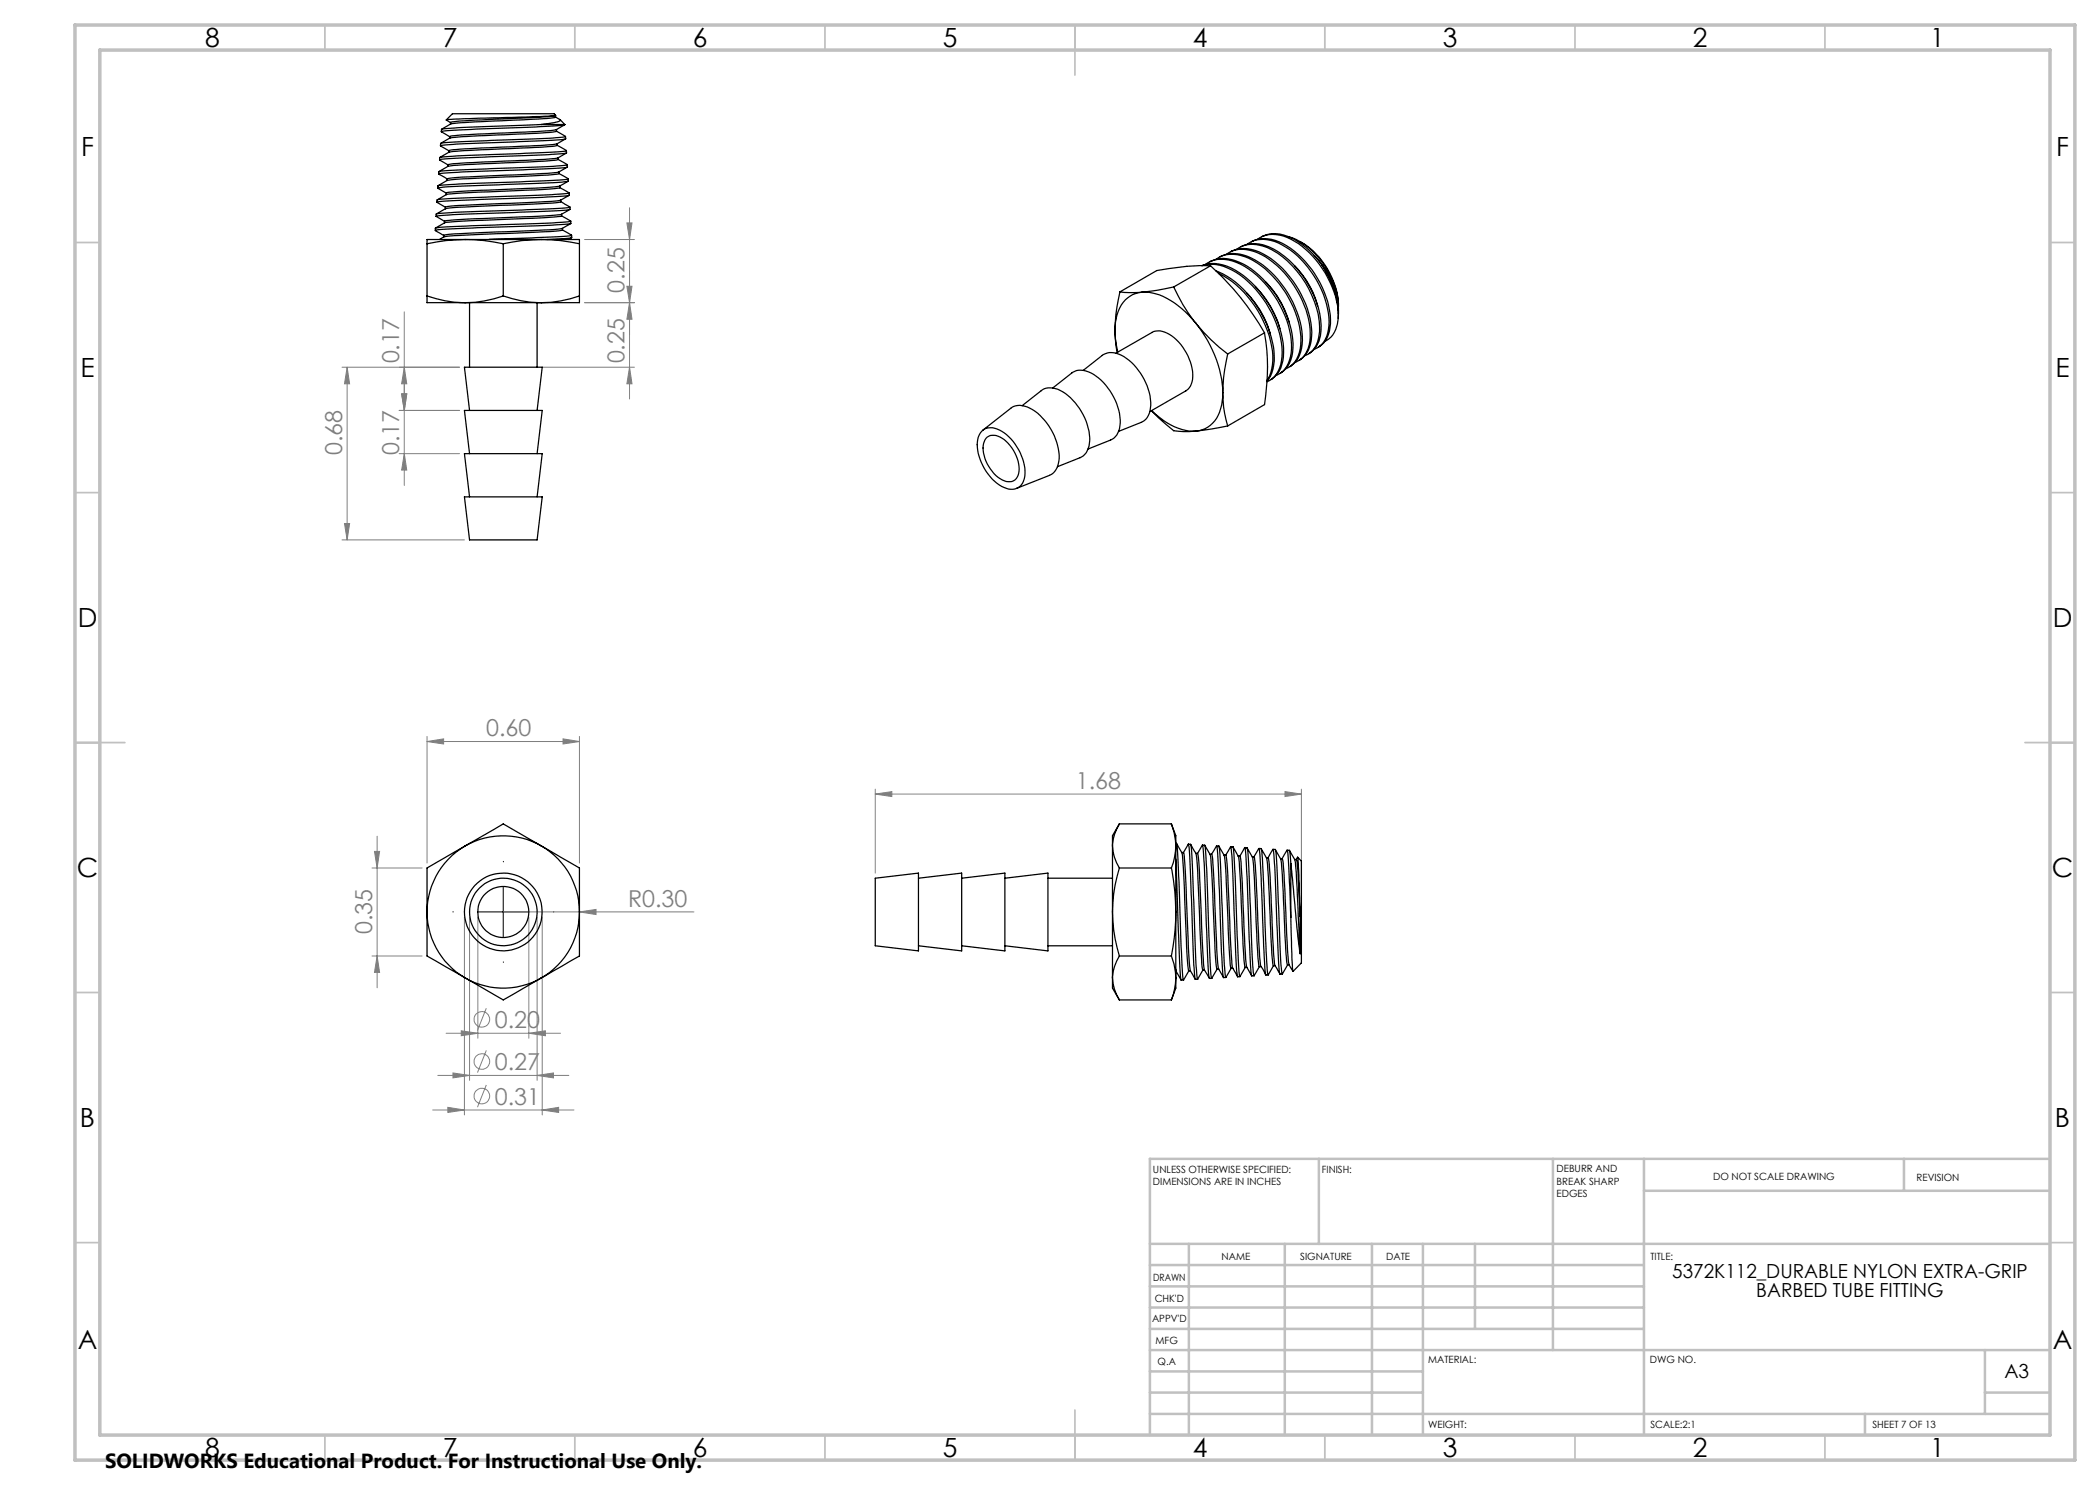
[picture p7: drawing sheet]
<svg xmlns="http://www.w3.org/2000/svg" width="420mm" height="297mm" viewBox="0 0 420 297" stroke-linecap="round" stroke-linejoin="round" font-family="sans-serif">
<g fill="none" stroke="#808080" stroke-width=".2">
<path d="M116.9 47.9h10M125.4 57.3h1l-.5 3.2zM125.4 44.6h1l-.5 3.3zM125.9 41.6v38.2M68.4 73.4h23.5M69.4 73.4l.5 3.4h-1zM69.4 73.4v34.6M80.3 78.8h1.1l-.5 3.3zM80.9 73.4l.5 3.4h-1.1zM80.9 62.4v34.7M108.4 73.4h18.5M116.9 60.5h10"/>
<path d="M125.9 73.4l.5 3.4h-1zM125.9 60.5l.5 3.3h-1zM79.8 82.1h12.1M79.8 90.7h12.1M80.9 90.7l.5 3.3h-1.1zM68.4 108h24.5M68.9 104.7h1l-.5 3.3zM85.4 148.3l3.3-.5v1zM85.4 147.3v25.3M85.4 148.3h30.5M112.6 147.8l3.3 .5-3.3 .5zM115.9 147.3v25.3"/>
<path d="M175 158.8l3.4-.5v1zM175 157.8v16.8M175 158.8h85.3M257 158.3l3.3 .5-3.3 .5zM260.3 157.8v32.8M74.4 173.6h10M74.9 170.3h1l-.5 3.3zM75.4 167.2v30.4M74.4 191.2h10M75.4 191.2l.5 3.3h-1zM92.9 183.4v39.6M93.9 183.4v32.7"/>
<path d="M95.6 183.4v24.2M100.6 182.4h38.2M105.8 183.4v24.2M107.4 183.4v32.7M108.4 183.4v39.6M115.9 182.4l3.3-.5v1zM87.6 215.1h26.2M89.2 206.7h22.9M90.6 214.6l3.3 .5-3.3 .5zM92.3 206.2l3.3 .5-3.3 .4zM97.3 201.6l-1.8 4.5M97.3 210.1l-1.8 4.4"/>
<path d="M97.3 217l-1.8 4.4M105.8 206.7l3.3-.5v.9zM107.4 215.1l3.3-.5v1zM86.5 222h28.3M89.6 221.5l3.3 .5-3.3 .5zM108.4 222l3.3-.5v1z"/>
<circle cx="96.4" cy="203.9" r="1.56"/>
<circle cx="96.4" cy="212.3" r="1.56"/>
<circle cx="96.4" cy="219.2" r="1.55"/>
</g>
<path d="M100.7 172.4v-.1M90.7 182.4h-.1M100.7 192.4v.1M110.7 182.4h.1" fill="none" stroke="#000" stroke-width=".2" stroke-dasharray="15.2 1.3 1.3 1.3"/>
<path d="M100.6 177.4v10M95.7 182.4h10" fill="none" stroke="#000" stroke-width=".2"/>
<g fill="none" stroke="#c0c0c0" stroke-width=".35">
<path d="M65 5v5M115 5v5M165 5v5M215 5v10M265 5v5M315 5v5M365 5v5M15 48.5h5M410 48.5h5M15 98.5h5M410 98.5h5M15 148.5h10"/>
<path d="M405 148.5h10M15 198.5h5M410 198.5h5M15 248.5h5M410 248.5h5M65 287v5M115 287v5M165 287v5M215 282v10M265 287v5M315 287v5M365 287v5"/>
</g>
<g fill="none" stroke="#c0c0c0" stroke-width=".5">
<path d="M263.8 231.8v17M310.6 231.8v38.2M328.8 231.8v55.2M328.8 238.2h81.2M380.8 231.8v6.4M410 231.8h-180v55.2M230 248.8h180M230 257.3h98.8M230 253h98.8M237.8 248.8v38.2M257 248.8v38.2M274.4 248.8v38.2"/>
<path d="M284.6 248.8v38.2M295 248.8v17M230 265.8h98.8M230 261.5h98.8M230 278.5h54.6M230 274.3h54.6M230 270h180M397 278.5h13M397 270v12.8M230 282.8h180M373 282.8v4.2"/>
</g>
<path d="M15 5h400v287h-400zM20 10h390v277h-390z" fill="none" stroke="#c0c0c0" stroke-width=".7"/>
<g fill="#808080">
<path d="M115.9 182.4l3.3-.5v1z"/>
<path d="M92.3 206.2l3.3 .5-3.3 .4zM105.8 206.7l3.3-.5v.9zM90.6 214.6l3.3 .5-3.3 .5zM107.4 215.1l3.3-.5v1zM89.6 221.5l3.3 .5-3.3 .5zM108.4 222l3.3-.5v1z"/>
<path d="M74.9 170.3h1l-.5 3.3zM75.4 191.2l.5 3.3h-1z"/>
<path d="M80.3 78.8h1.1l-.5 3.3zM80.9 73.4l.5 3.4h-1.1z"/>
<path d="M125.9 73.4l.5 3.4h-1zM125.4 57.3h1l-.5 3.2z"/>
<path d="M80.3 78.8h1.1l-.5 3.3zM80.9 90.7l.5 3.3h-1.1zM69.4 73.4l.5 3.4h-1zM68.9 104.7h1l-.5 3.3z"/>
<path d="M125.4 44.6h1l-.5 3.3zM125.9 60.5l.5 3.3h-1z"/>
<path d="M85.4 148.3l3.3-.5v1zM112.6 147.8l3.3 .5-3.3 .5z"/>
<path d="M175 158.8l3.4-.5v1zM257 158.3l3.3 .5-3.3 .5z"/>
</g>
<g fill="none" stroke="#000" stroke-width=".25">
<path d="M87.8 34.9l1.6 .9M87.8 34.4a225.3 225.3 0 0 1 17.9-.9l5-.2 2.8-.4v.5l-3.4 .3-12.9 .5a67.5 67.5 0 0 0-9.5 .6zM87.9 32l1.7 1M88.1 29.2l1.7 1M88.3 26.3l1.6 1M89.3 24l.8 .5v.3M89.4 36.1l-1.8 1M89.9 27.3v.4M108.2 24.9l-9.4 .4a77.4 77.4 0 0 0-10.5 .6v.4M108.2 24.9h4.8M110.8 23.2l-3.1 .3-15.6 .7-2 .3M110.9 23.1l-.1 .1"/>
<path d="M111.1 23.4a15.8 15.8 0 0 1-4.5 .4l-1.2 .1a182.3 182.3 0 0 0-15.3 .9l-1.8 1.1M111.1 23.1v.3l1 .7a9.3 9.3 0 0 1-3.9 .8M111.1 23.1l-3.2 .2-15 .4-3.6 .3M111.1 23.1l-.3-.3h-20.3l-1.2 1.2M111.3 26.2a71.7 71.7 0 0 1-10.3 .7l-10.1 .6a2.82 2.82 0 0 0-1.9 .6l-.9 .6M111.3 25.9v.3l1.8 1.1M111.4 28.7a210.6 210.6 0 0 1-16.3 1l-4.5 .2-.8 .2v.4M111.4 29.1a35.5 35.5 0 0 1-6.9 .5l-13.9 .7-.8 .1-1.9 1.1M111.4 29.1l1.9 1M111.6 31.6a241.8 241.8 0 0 1-18.3 1l-3.5 .3h-.2v.4M111.6 31.9a241.8 241.8 0 0 1-18.3 1l-3.7 .4-1.8 1M111.6 31.9l1.9 1"/>
<path d="M111.6 31.6v.3M111.8 34.7l1.8 1M111.8 34.4v.3M111.8 34.7a100.2 100.2 0 0 1-12.1 .8l-7.1 .3-3.1 .3M111.9 37.2l-3.6 .4a256.5 256.5 0 0 0-19 1v.3M112 37.5a63.6 63.6 0 0 1-9.6 .7l-12.1 .6a2.72 2.72 0 0 0-1.9 .6l-.9 .6M112 37.5l1.8 1.1M112 37.2v.3M112 24l1 .9M112.9 25l-.8 .4a4.2 4.2 0 0 1-2.9 .8l-3 .1a190.6 190.6 0 0 0-16.2 1M113 24.9a102.4 102.4 0 0 1-12.8 .7l-9.7 .5-2.2 .2M113.1 27.8l-1.7 .9v.4"/>
<path d="M113.1 27.8v-.5a116.8 116.8 0 0 1-13.8 .7l-1 .1a83.2 83.2 0 0 0-10.2 .6M113.1 27.8l-2.4 .2-12.2 .5a72.9 72.9 0 0 0-10.4 .7v-.5M113.3 30.6l-1.7 1M113.3 30.1a202.2 202.2 0 0 1-16.6 .9l-8.4 .4-.4 .1v.5a101.5 101.5 0 0 1 12-.7l9.8-.4 3.6-.3M113.3 30.1v.5M113.5 33.4a4.8 4.8 0 0 1-2.1 1.1l-14.8 .7a41.7 41.7 0 0 0-7.2 .6v.3M113.6 36.2h.1a234.1 234.1 0 0 1-18.2 .9l-6.4 .3-1.5 .2 1.7 1M113.6 36.3l-1.7 .9M113.6 35.8a224.6 224.6 0 0 1-18 .9l-7.6 .4-.4 .1v.4M113.6 35.8l.1 .4M113.8 39.1l-.8 .4a5.6 5.6 0 0 1-3.8 .8l-13.6 .6a32.4 32.4 0 0 0-6.5 .5v.4M85.4 59.2a23 23 0 0 0 7.6 1.3"/>
<path d="M85.4 59.2v1.3h7.6M85.4 48.8v10.4M87.1 46.1l1.6 1M87.1 45.6v.5a122.5 122.5 0 0 1 14-.7l12.2-.6 .9-.1-.1-.4a284.1 284.1 0 0 1-19.9 .9l-5.8 .2-1.3 .2M87.4 40.5l1.7 .9M87.4 40a236.8 236.8 0 0 1 18.4-.9l4.5-.2 3.5-.3v.4l-5.3 .5-18.8 .7-2.3 .3zM88.7 47.1v.3M88.8 47.4l-.9 .5M89.1 41.7l-1.8 1.1M93 47.9a34.4 34.4 0 0 0-7.6 .9M93 47.9a35 35 0 0 1 7.6 .9M93 47.9h15.3"/>
<path d="M93 47.9h-7.6v.9M100.6 59.2a23.2 23.2 0 0 1-7.6 1.3M100.6 59.2a23 23 0 0 0 7.7 1.3M100.6 48.8v10.4M108.3 47.9a34.4 34.4 0 0 0-7.7 .9M108.3 47.9a35 35 0 0 1 7.6 .9M108.3 47.9h7.6v.9M112.1 40.3l1.8 1.1M112.1 40v.4a36.7 36.7 0 0 1-6.9 .5l-13.5 .5-2.6 .3M112.3 43.2l-4.5 .4-17.5 .8a3.2 3.2 0 0 0-2.3 .7l-.9 .5M112.3 42.9l-4.5 .3a227.8 227.8 0 0 0-18.9 1M112.3 43.2l1.8 1"/>
<path d="M112.3 42.9v.3M112.5 46a30.1 30.1 0 0 1-6.5 .5l-15.1 .6-2.1 .3M112.5 45.7v.3l1.8 1M114 41.9l-2.7 .3-12.9 .4a81.3 81.3 0 0 0-11.2 .7l1.7 1v.3M114 41.9l-1.7 1M114 41.9v-.5a182.8 182.8 0 0 1-16.4 .8l-9.6 .5-.7 .1-.1 .5M114.2 44.7l-1.7 1-.8 .1-15.6 .7a44.5 44.5 0 0 0-7.4 .6h.1M114.3 47.1a177.4 177.4 0 0 1-16.5 .8M114.3 47.5l-4.9 .4M114.3 47.1v.4M114.3 47.5l-.6 .4M115.9 59.2a23.2 23.2 0 0 1-7.6 1.3"/>
<path d="M115.9 59.2v1.3h-7.6M115.9 48.8v10.4M224 58.4l1.8 .1h2.6M224 58.4l-.3 1.5a29.6 29.6 0 0 0-.7 6.2M228.4 58.5a10.4 10.4 0 0 1 7.3 2.7l1.4 1.2 2.1 2.3M228.4 58.5a5.8 5.8 0 0 0-5.2 5.2l-.2 2.4M234.7 57.4a32.9 32.9 0 0 0 4.5 7.3M234.7 57.4l-3.3 .7-3 .4M240.3 53.1a8.1 8.1 0 0 1 7.6 1.4 20.7 20.7 0 0 1 8.8 16 6 6 0 0 1-2.2 5.2M240.4 53.1a8 8 0 0 1 6.9 1.4 21.1 21.1 0 0 1 9.1 16 6.3 6.3 0 0 1-2.5 5.6l-.5 .2M241.1 52.9a6.6 6.6 0 0 1 7-.1 20.3 20.3 0 0 1 10.2 16.9 5.7 5.7 0 0 1-2.9 5.3l-.2 .1M241.9 52.3a6.8 6.8 0 0 1 6.7 .5 20.5 20.5 0 0 1 10 16.1 6.4 6.4 0 0 1-2.2 5.5"/>
<path d="M242.1 53.2a54.1 54.1 0 0 1 10.8 13.4M242.1 53.2l-4.8 .1-5.9 .8-7.4 4.3M242.1 53.2l-7.4 4.2M243.2 54.2a19.3 19.3 0 0 1 10 10.2 14.5 14.5 0 0 1 1.2 10.1l-1 1.8M243.2 51.9a6.3 6.3 0 0 1 6.6-.2 19.9 19.9 0 0 1 10.4 16.5 5.5 5.5 0 0 1-3.1 5.6M243.7 54.7a20.9 20.9 0 0 1 10.4 13.5 9.7 9.7 0 0 1-.7 7.9M244 51.4a6.4 6.4 0 0 1 6.2 .2 20 20 0 0 1 10.3 16.4 6.1 6.1 0 0 1-2.2 5.1M245.3 50.9a5.9 5.9 0 0 1 6.2-.4 19.6 19.6 0 0 1 10.5 17 5 5 0 0 1-3 5M246.1 50.3a7 7 0 0 1 7.3 .9 20.1 20.1 0 0 1 9 15.2 6.3 6.3 0 0 1-2.2 5.4M247.4 49.8a5.8 5.8 0 0 1 6-.3 19.2 19.2 0 0 1 10.5 16.8 5.1 5.1 0 0 1-3 4.9M248.2 49.4a6.7 6.7 0 0 1 6.6 .4 20 20 0 0 1 9.4 15.4 5.8 5.8 0 0 1-2.4 5.5M249.4 58.6a18.7 18.7 0 0 1 4.7 8.2"/>
<path d="M249.4 48.9a6.2 6.2 0 0 1 7 .1 19.1 19.1 0 0 1 9.4 16.2 4.8 4.8 0 0 1-3 4.7M250.3 48.4a6.8 6.8 0 0 1 7.1 .8 19.4 19.4 0 0 1 8.7 15.5 5.3 5.3 0 0 1-2.1 4.5M251.1 57.3a19.4 19.4 0 0 1 4.9 8.5M251.5 47.9a6.1 6.1 0 0 1 6.7-.1 19.4 19.4 0 0 1 9.5 14.6v1.2M252.3 47.3a6.9 6.9 0 0 1 6.6 .6 18 18 0 0 1 5.5 5M253.1 56.4a18.2 18.2 0 0 1 4.7 8M257.8 47.4a15.1 15.1 0 0 1 9 9.3l.7 2.4 .2 2.2a15.7 15.7 0 0 0-7.7-13M258.9 53.1a17.8 17.8 0 0 1 4.6 8.1M262.9 51.1a16.4 16.4 0 0 1 4.8 10M264.4 52.9a17.8 17.8 0 0 1 3.3 10.7M264.4 52.9a16.2 16.2 0 0 1 3.3 9.9M93 60.5h15.3"/>
<path d="M93.9 60.5v12.9M107.4 60.5v12.9M210.5 77.6l3.8-3a3.8 3.8 0 0 1 4.4 .3 11.8 11.8 0 0 1 5.3 10.3 3.2 3.2 0 0 1-1.9 2.8l-4.5 1.8M216.6 74.1l3.9-3a3.8 3.8 0 0 1 4.3 .2 11.8 11.8 0 0 1 5.3 10.3 3.2 3.2 0 0 1-1.9 2.9l-4.5 1.8M223 66.1l.1 1.8 .5 2.5M223 66.1l.4 4.4M223.2 70.6l7.2-4.1a3.6 3.6 0 0 1 4 .7 10.3 10.3 0 0 1 4.1 8.7l-.4 1.3-.8 .9-7.4 4.2M239.2 64.7a35.6 35.6 0 0 0 6.3 6.1M239.2 64.7a23.6 23.6 0 0 1 5.3 13.9M244.5 78.6a7.8 7.8 0 0 1-3 6.8 5.2 5.2 0 0 1-2.3 .8M244.5 78.6a22.4 22.4 0 0 0 1 6.6M245.5 70.8l-.3 1.6a30.3 30.3 0 0 0-.7 6.2"/>
<path d="M252.9 66.6a43.2 43.2 0 0 1 0 14.3l-7.4 4.3M252.9 66.6l-7.4 4.2M254.5 75.7l-.3 .2M256.4 74.4l-.3 .2M258.3 73.1l-.3 .2M260.2 71.8l-.3 .2M264 69.2l-.3 .2M267.7 63.6a4.9 4.9 0 0 1-2.7 4.7M92.9 99.4h15.5l-1 8.6h-13.5zM93.9 90.7l-1-8.6h15.5l-1 8.6M93.9 99.4l-1-8.7h15.5l-1 8.7M93.9 82.1l-1-8.7h15.5l-1 8.7"/>
<path d="M196.6 86l5.5-4.3a3.6 3.6 0 0 1 4.4 .2 11.8 11.8 0 0 1 5.3 10.3 3.3 3.3 0 0 1-1.9 2.9l-6.6 2.6M196.6 86a3.3 3.3 0 0 1 3.7 .3 10 10 0 0 1 4.6 9.4 2.67 2.67 0 0 1-4.1 1.8 10 10 0 0 1-5.3-9.6l.5-1.3zM197.4 87.4a3 3 0 0 1 3.9 .9 7.2 7.2 0 0 1 2.3 6.8 2.03 2.03 0 0 1-3.2 .9 7.6 7.6 0 0 1-3.7-7.3l.3-.7zM204.4 81.1l3.8-3a3.8 3.8 0 0 1 4.4 .3 11.8 11.8 0 0 1 5.3 10.3 3.2 3.2 0 0 1-1.9 2.8l-4.5 1.8M230.3 82.2l4.4 3.9 2 .2 2.5-.1M230.3 82.1a13 13 0 0 0 8.2 4.2l.7-.1M245.5 85.2l-6.3 1M93 169.2a15.4 15.4 0 0 1 15.3 0M93 169.2a15.3 15.3 0 0 0-7.6 13.2M93 169.2l7.6-4.4 7.7 4.4M93 169.2l-7.6 4.4v8.8M108.3 169.2a15.1 15.1 0 0 1 7.6 13.2"/>
<path d="M108.3 169.2l7.6 4.4v8.8M175 175.6l8.7-1v15.6l-8.7-1zM183.7 175.6l8.6-1v15.6l-8.6-1M192.3 175.6l8.7-1v15.6l-8.7-1M201 175.6l8.6-1v15.6l-8.6-1M209.6 175.6h12.9M222.5 169.2v13.2M222.5 169.2a9 9 0 0 0 1.4 4.4M223.9 173.6a30.3 30.3 0 0 0-1.4 8.8M223.9 164.8a9 9 0 0 0-1.4 4.4M223.9 164.8l-1.4 2.3v2.1M223.9 173.6h10.4"/>
<path d="M223.9 164.8h10.4M234.3 173.6l.1 .5a48.9 48.9 0 0 1 .8 8.3M234.3 164.8l.5 1.6 .4 2.8M234.3 164.8l.9 2.3v2.1M235.2 169.2a13.1 13.1 0 0 1-.9 4.4M235.2 169.2v13.2M235.2 171.8l.5 14.2a77.5 77.5 0 0 0 .6 10h.4M235.2 168.7h.1M235.3 168.7l.5 .9a2.92 2.92 0 0 1 .7 2.2l.8 17.5 .4 4.9-1 1.8M235.3 168.7l.5 7.5 .3 10.1a66 66 0 0 0 .6 9.7M236.4 170.5h.3M237.7 168.8l-1 1.7a53.8 53.8 0 0 1 .6 9.1l.6 13.8a2.12 2.12 0 0 0 .7 1.6l.4 .9"/>
<path d="M237.7 168.8a245.4 245.4 0 0 1 .8 18.8l.4 7.6 .1 .6 .5 .1M237.7 168.8l.4 .1M238.1 168.9l.7 1.1a3 3 0 0 1 .6 2.2l.9 20.6 .3 1.2h.3l1 1.6M238.1 168.9l.3 3.5 .5 12.4a76.7 76.7 0 0 0 .6 11l1.1-1.8M239.1 170.7h.4M240.5 169l-1 1.7a27.7 27.7 0 0 1 .5 6.2l.5 12.7 .4 4.4M240.5 169l.5 .1 .1 1.3 .6 14.9a77.7 77.7 0 0 0 .7 10.4h-.5a174.5 174.5 0 0 1-.8-16.3l-.3-6.8zM240.9 169l.6 1a3.4 3.4 0 0 1 .7 2.6l.8 17.2 .4 4M242 170.8h.3M243.3 169.2l-1 1.7 .2 .9 .2 2.9 .9 18.1a2.86 2.86 0 0 0 .6 1.9l.5 .8M243.3 169.2l.3 3.3 .5 13.1a77.3 77.3 0 0 0 .6 9.9h.5M243.3 169.2h.5"/>
<path d="M243.8 169.2l1 1.9M243.8 169.2a268.5 268.5 0 0 1 .9 18.7l.2 5.1 .2 2.5 1.1-1.9M244.8 171h.3M244.8 171.1l.4 4.1a243 243 0 0 0 1 18.5h.4M245.1 171a21.3 21.3 0 0 1 .5 5.5l.5 12.3 .3 4 .2 .8M246.1 169.3l-1 1.7M246.1 169.4a201 201 0 0 1 .9 16.9l.3 7.9 .2 1.2 .5-.1a111.2 111.2 0 0 1-.7-13.3l-.3-7.2-.4-5.4a6.9 6.9 0 0 1 1.3 3.1l.2 4.2a224.2 224.2 0 0 0 .9 16.8h.4M246.1 169.4h.5M247.6 171.2h.4M248.9 169.5l-.9 1.7 .2 1.3 .3 4.2 .7 15.8a2.54 2.54 0 0 0 .7 1.8l.5 .9a228.5 228.5 0 0 1-.9-17.9l-.3-6.3-.2-1.5M249 169.5h.4a341.6 341.6 0 0 1 1 21l.2 3.9 .2 .8M249.4 169.6l1.1 1.8"/>
<path d="M250.5 171.4a262 262 0 0 1 1 17.9l.3 3.9 .4 .1 .1 .2 .9 1.4M250.5 171.4h.3a66.7 66.7 0 0 1 .7 9.9l.4 9.9 .3 2.1M251.7 169.7l-.9 1.7M251.8 169.7h.4a312.2 312.2 0 0 1 1 20.7l.3 3.9 .1 .7h-.4a188.4 188.4 0 0 1-.9-16.8l-.3-7.2zM252.2 169.8l1.1 1.8a279 279 0 0 1 1.1 19l.2 2.4 .1 .1h.3M253.3 171.6h.3M253.6 171.6a71.7 71.7 0 0 1 .7 10.3l.4 8.7 .3 2.5M254.6 169.9l-1 1.7M255.1 169.9l1 1.9M255.1 169.9a324.7 324.7 0 0 1 .9 20.3l.2 2.8 .3 1.8M255.1 169.9h-.5l.4 3.4 .4 11.6a77.5 77.5 0 0 0 .6 9.9h.5M256.1 171.7h.3a56.6 56.6 0 0 1 .7 9.4l.6 11.5a2.66 2.66 0 0 0 .9 1.6"/>
<path d="M256.1 171.8a255.1 255.1 0 0 1 1 18.1l.3 2.7 .1 .4h.3M257.4 170.1l-1 1.7M257.4 170a112.8 112.8 0 0 1 .8 13.4M257.4 170l.5 .1M257.9 170.1l1 1.8h.4l.1 .6 .6 10.8M257.9 170.1l.3 2.6M258.2 172.7v10.7M258.2 172.7l1.2 13 .6 5M258.9 171.9a215.9 215.9 0 0 1 1 17.2l.1 1.6M259.5 171.4l-.3 .5M85.4 182.4a15.3 15.3 0 0 0 7.6 13.2M85.4 182.4v8.8l7.6 4.4"/>
<path d="M93 195.6a15.2 15.2 0 0 0 15.3 0M93 195.6l7.6 4.4 7.7-4.4M115.9 182.4a15.1 15.1 0 0 1-7.6 13.2M115.9 182.4v8.8l-7.6 4.4M209.6 189.2h12.9M222.5 182.4a30.6 30.6 0 0 0 1.4 8.8M222.5 195.6a9 9 0 0 0 1.4 4.4M222.5 182.4v13.2M222.5 195.6v2l1.4 2.4M223.9 191.2a9.1 9.1 0 0 0-1.4 4.4M223.9 191.2h10.4M223.9 200h10.4"/>
<path d="M234.3 191.2l.5 1.6 .4 2.8M235.2 182.4l-.4 5.2-.5 3.6M235.2 195.6a13.1 13.1 0 0 1-.9 4.4M235.2 182.4v13.2M235.2 193.8l.1 .5M235.2 195.6v2l-.9 2.4M235.2 194.4h.1M235.3 194.3l.9 1.7M237.7 194.2h.4M243.4 193.8h.3M243.4 193.8l-1 1.8M246.6 193.6l.9 1.7"/>
<path d="M249.1 193.5l-1.1 1.8M250.8 195.2h-.4M251.9 193.3l-1.1 1.9M254.7 193.1l-1.1 1.9M255 193.1l1 1.7M257.5 193l-1 1.8M258.2 183.4l.2 8.1 .2 2.7M260 183.3l-.5-11.9 .8 .8v20.4l-1.7 1.7M260 183.3v7.4"/>
<circle cx="100.7" cy="182.4" r="7.8"/>
<circle cx="100.7" cy="182.4" r="6.8"/>
<circle cx="100.7" cy="182.4" r="5.1"/>
</g>
<g font-size="5.3">
<text x="41" y="9.5">8</text>
<text x="88.5" y="9.5">7</text>
<text x="138.5" y="9.5">6</text>
<text x="188.5" y="9.5">5</text>
<text x="238.5" y="9.5">4</text>
<text x="288.5" y="9.5">3</text>
<text x="338.5" y="9.5">2</text>
<text x="386" y="9.5">1</text>
<text x="16.2" y="31.3">F</text>
<text x="411.2" y="31.3">F</text>
<text x="16.1" y="75.5">E</text>
<text x="411.1" y="75.5">E</text>
<text x="15.5" y="125.5">D</text>
<text x="410.5" y="125.5">D</text>
<text x="15.4" y="175.5">C</text>
<text x="410.4" y="175.5">C</text>
<text x="16" y="225.5">B</text>
<text x="411" y="225.5">B</text>
<text x="15.5" y="269.8">A</text>
<text x="410.5" y="269.8">A</text>
<text x="41" y="291.5">8</text>
<text x="88.5" y="291.5">7</text>
<text x="138.5" y="291.5">6</text>
<text x="188.5" y="291.5">5</text>
<text x="238.5" y="291.5">4</text>
<text x="288.5" y="291.5">3</text>
<text x="338.5" y="291.5">2</text>
<text x="386" y="291.5">1</text>
</g>
<g font-size="4.7" fill="#808080">
<text x="124.9" y="58.5" transform="rotate(-90 124.9 58.5)">0.25</text>
<text x="79.9" y="72.7" transform="rotate(-90 79.9 72.7)">0.17</text>
<text x="124.9" y="72.7" transform="rotate(-90 124.9 72.7)">0.25</text>
<text x="68.4" y="91" transform="rotate(-90 68.4 91)">0.68</text>
<text x="79.9" y="91" transform="rotate(-90 79.9 91)">0.17</text>
<text x="97.2" y="147.3">0.60</text>
<text x="215.2" y="157.8">1.68</text>
<text x="125.6" y="181.4">R0.30</text>
<text x="74.4" y="186.8" transform="rotate(-90 74.4 186.8)">0.35</text>
<text x="99" y="205.6">0.20</text>
<text x="99" y="214">0.27</text>
<text x="99" y="220.9">0.31</text>
</g>
<text font-size="4.1" x="21" y="293.7">SOLIDWORKS Educational Product. For Instructional Use Only.</text>
<g font-size="3.9">
<text x="334.5" y="255.5">5372K112_DURABLE NYLON EXTRA-GRIP</text>
<text x="351.2" y="259.4">BARBED TUBE FITTING</text>
<text x="400.9" y="275.5">A3</text>
</g>
<g font-size="2">
<text x="230.6" y="234.6">UNLESS OTHERWISE SPECIFIED:</text>
<text x="230.6" y="237.1">DIMENSIONS ARE IN INCHES</text>
<text x="264.4" y="234.6">FINISH:</text>
<text x="311.3" y="234.5">DEBURR AND</text>
<text x="311.3" y="237">BREAK SHARP</text>
<text x="311.3" y="239.5">EDGES</text>
<text x="342.6" y="236">DO NOT SCALE DRAWING</text>
<text x="383.3" y="236.2">REVISION</text>
<text x="244.3" y="252">NAME</text>
<text x="260" y="251.9">SIGNATURE</text>
<text x="277.2" y="251.9">DATE</text>
<text x="330.1" y="251.9">TITLE:</text>
<text x="230.6" y="256.1">DRAWN</text>
<text x="230.9" y="260.3">CHK'D</text>
<text x="230.4" y="264.4">APPV'D</text>
<text x="231.1" y="268.8">MFG</text>
<text x="231.5" y="273">Q.A</text>
<text x="285.6" y="272.5">MATERIAL:</text>
<text x="330" y="272.5">DWG NO.</text>
<text x="285.6" y="285.5">WEIGHT:</text>
<text x="330.1" y="285.6">SCALE:2:1</text>
<text x="374.5" y="285.6">SHEET 7 OF 13</text>
</g>
</svg>
